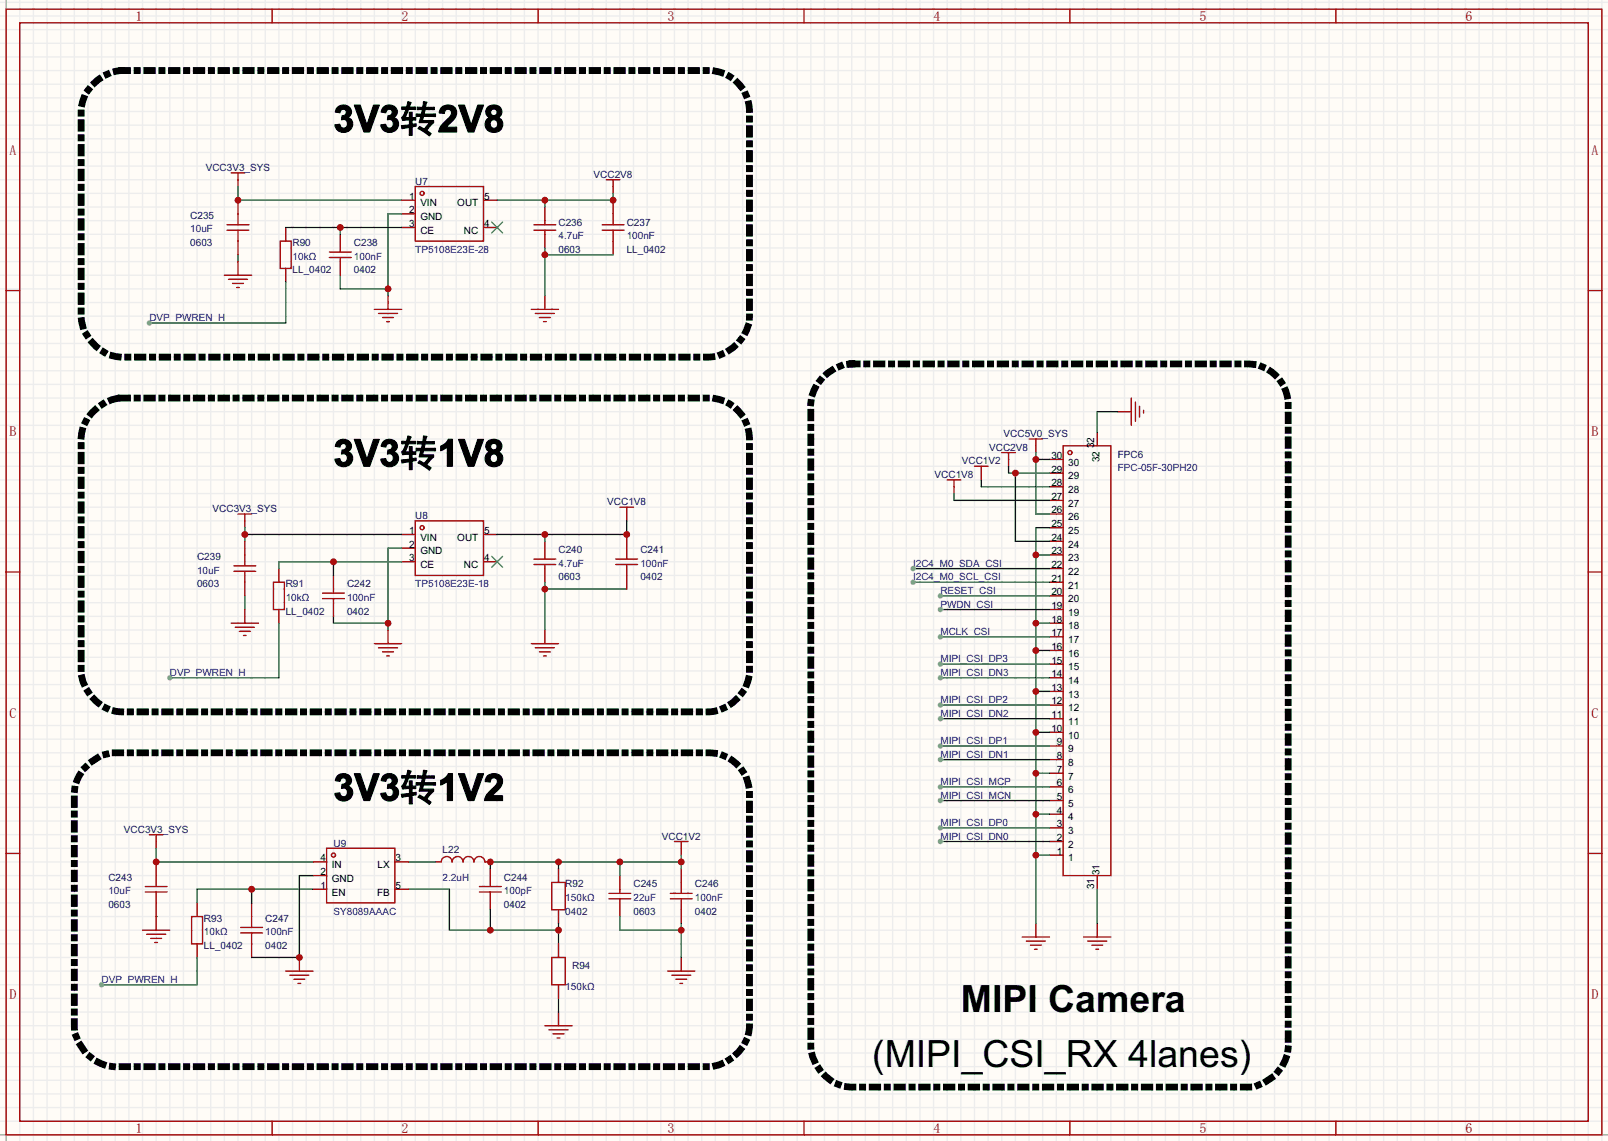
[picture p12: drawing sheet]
<svg xmlns="http://www.w3.org/2000/svg" width="299mm" height="212mm" viewBox="0 0 299 212" stroke-linecap="round" stroke-linejoin="round" font-family="sans-serif">
<path d="M0 0h299.5v212.4h-299.5z" fill="#fffcf7"/>
<g fill="none" stroke="#ededed" stroke-width=".25">
<path d="M0 .4h299.5M0 3h299.5M0 5.5h299.5M0 8.1h299.5M0 10.6h299.5M0 13.1h299.5M0 15.7h299.5M0 18.2h299.5M1.1 0v212.4M3.7 0v212.4M6.2 0v212.4M8.8 0v212.4"/>
<path d="M11.3 0v212.4M13.8 0v212.4M16.4 0v212.4M18.9 0v212.4M21.5 0v212.4M24 0v212.4M26.5 0v212.4M29.1 0v212.4M31.6 0v212.4M34.2 0v212.4M36.7 0v212.4M39.2 0v212.4"/>
<path d="M41.8 0v212.4M44.3 0v212.4M46.9 0v212.4M49.4 0v212.4M51.9 0v212.4M54.5 0v212.4M57 0v212.4M59.6 0v212.4M62.1 0v212.4M64.6 0v212.4M67.2 0v212.4M69.7 0v212.4"/>
<path d="M72.3 0v212.4M74.8 0v212.4M77.3 0v212.4M79.9 0v212.4M82.4 0v212.4M85 0v212.4M87.5 0v212.4M90 0v212.4M92.6 0v212.4M95.1 0v212.4M97.7 0v212.4M100.2 0v212.4"/>
<path d="M102.7 0v212.4M105.3 0v212.4M107.8 0v212.4M110.4 0v212.4M112.9 0v212.4M115.4 0v212.4M118 0v212.4M120.5 0v212.4M123.1 0v212.4M125.6 0v212.4M128.1 0v212.4M130.7 0v212.4"/>
<path d="M133.2 0v212.4M135.8 0v212.4M138.3 0v212.4M140.8 0v212.4M143.4 0v212.4M145.9 0v212.4M148.5 0v212.4M151 0v212.4M153.5 0v212.4M156.1 0v212.4M158.6 0v212.4M161.2 0v212.4"/>
<path d="M163.7 0v212.4M166.2 0v212.4M168.8 0v212.4M171.3 0v212.4M173.9 0v212.4M176.4 0v212.4M178.9 0v212.4M181.5 0v212.4M184 0v212.4M186.6 0v212.4M189.1 0v212.4M191.6 0v212.4"/>
<path d="M194.2 0v212.4M196.7 0v212.4M199.3 0v212.4M201.8 0v212.4M204.3 0v212.4M206.9 0v212.4M209.4 0v212.4M212 0v212.4M214.5 0v212.4M217 0v212.4M219.6 0v212.4M222.1 0v212.4"/>
<path d="M224.7 0v212.4M227.2 0v212.4M229.7 0v212.4M232.3 0v212.4M234.8 0v212.4M237.4 0v212.4M239.9 0v212.4M242.4 0v212.4M245 0v212.4M247.5 0v212.4M250.1 0v212.4M252.6 0v212.4"/>
<path d="M255.1 0v212.4M257.7 0v212.4M260.2 0v212.4M262.8 0v212.4M265.3 0v212.4M267.8 0v212.4M270.4 0v212.4M272.9 0v212.4M275.5 0v212.4M278 0v212.4M280.5 0v212.4M283.1 0v212.4"/>
<path d="M285.6 0v212.4M288.2 0v212.4M290.7 0v212.4M293.2 0v212.4M295.8 0v212.4M298.3 0v212.4M0 20.8h299.5M0 23.3h299.5M0 25.8h299.5M0 28.4h299.5M0 30.9h299.5M0 33.5h299.5"/>
<path d="M0 36h299.5M0 38.5h299.5M0 41.1h299.5M0 43.6h299.5M0 46.2h299.5M0 48.7h299.5M0 51.2h299.5M0 53.8h299.5M0 56.3h299.5M0 58.9h299.5M0 61.4h299.5M0 63.9h299.5"/>
<path d="M0 66.5h299.5M0 69h299.5M0 71.6h299.5M0 74.1h299.5M0 76.6h299.5M0 79.2h299.5M0 81.7h299.5M0 84.3h299.5M0 86.8h299.5M0 89.3h299.5M0 91.9h299.5M0 94.4h299.5"/>
<path d="M0 97h299.5M0 99.5h299.5M0 102h299.5M0 104.6h299.5M0 107.1h299.5M0 109.7h299.5M0 112.2h299.5M0 114.7h299.5M0 117.3h299.5M0 119.8h299.5M0 122.4h299.5M0 124.9h299.5"/>
<path d="M0 127.4h299.5M0 130h299.5M0 132.5h299.5M0 135.1h299.5M0 137.6h299.5M0 140.1h299.5M0 142.7h299.5M0 145.2h299.5M0 147.8h299.5M0 150.3h299.5M0 152.8h299.5M0 155.4h299.5"/>
<path d="M0 157.9h299.5M0 160.5h299.5M0 163h299.5M0 165.5h299.5M0 168.1h299.5M0 170.6h299.5M0 173.2h299.5M0 175.7h299.5M0 178.2h299.5M0 180.8h299.5M0 183.3h299.5M0 185.9h299.5"/>
<path d="M0 188.4h299.5M0 190.9h299.5M0 193.5h299.5M0 196h299.5M0 198.6h299.5M0 201.1h299.5M0 203.6h299.5M0 206.2h299.5M0 208.7h299.5M0 211.3h299.5"/>
</g>
<path d="M1.1 0v212.4M0 211.3h299.5" fill="none" stroke="#999" stroke-width=".25"/>
<g fill="none" stroke="#a10000" stroke-width=".25">
<path d="M1.1 1.7h297.2v209.6h-297.2zM3.7 4.2h292.1v204.5h-292.1zM50.7 1.7v2.5M100.2 1.7v2.5M149.7 1.7v2.5M199.3 1.7v2.5M248.8 1.7v2.5M1.1 54.1h2.6M295.8 54.1h2.5M176.4 89.3h2.5M177.7 89.3v1.3M186.6 84.3h2.5"/>
<path d="M187.8 84.3v1.2M191.6 81.7h2.6M192.9 81.7v1.3M198 83h8.9v80h-8.9zM1.1 106.5h2.6M295.8 106.5h2.5M1.1 158.9h2.6M295.8 158.9h2.5M50.7 208.7v2.6M100.2 208.7v2.6M149.7 208.7v2.6M199.3 208.7v2.6"/>
<path d="M248.8 208.7v2.6"/>
<circle cx="199.3" cy="84.3" r=".38"/>
</g>
<g fill="none" stroke="#870000" stroke-width=".25">
<path d="M177.7 90.6v1.3M187.8 85.5v1.3M192.9 83v1.3M195.5 85.5h2.5M195.5 88.1h2.5M195.5 90.6h2.5M195.5 93.1h2.5M195.5 95.7h2.5M195.5 98.2h2.5M204.3 80.4v2.6M195.5 100.8h2.5M195.5 103.3h2.5"/>
<path d="M195.5 105.8h2.5M195.5 108.4h2.5M195.5 110.9h2.5M195.5 113.5h2.5M195.5 116h2.5M195.5 118.5h2.5M195.5 121.1h2.5M195.5 123.6h2.5M195.5 126.2h2.5M195.5 128.7h2.5M195.5 131.2h2.5M195.5 133.8h2.5"/>
<path d="M195.5 136.3h2.5M195.5 138.9h2.5M195.5 141.4h2.5M195.5 143.9h2.5M195.5 146.5h2.5M195.5 149h2.5M195.5 151.6h2.5M195.5 154.1h2.5M195.5 156.6h2.5M195.5 159.2h2.5M204.3 163v2.5"/>
</g>
<path d="M192.9 85.5h2.6M192.9 84.3v11.4h2.6" fill="none" stroke="#008700" stroke-width=".25"/>
<circle cx="192.9" cy="85.5" r=".63" fill="#c00"/>
<path d="M187.8 86.8v1.3h7.7M189.1 88.1v12.7h6.4" fill="none" stroke="#008700" stroke-width=".25"/>
<circle cx="189.1" cy="88.1" r=".63" fill="#c00"/>
<path d="M177.7 91.9v1.2h17.8M182.8 89.3v1.3h12.7M195.5 98.2h-2.6v73.7M192.9 116h2.6M192.9 103.3h2.6M192.9 136.3h2.6M192.9 128.7h2.6M192.9 121.1h2.6M192.9 159.2h2.6M192.9 151.6h2.6M192.9 143.9h2.6" fill="none" stroke="#008700" stroke-width=".25"/>
<path d="M192.9 171.9v2.5" fill="none" stroke="#870000" stroke-width=".25"/>
<path d="M190.4 174.4h5.1M191.1 175.2h3.6M191.9 176h2M192.7 176.7h.5" fill="none" stroke="#a10000" stroke-width=".25"/>
<g fill="#c00">
<circle cx="192.9" cy="103.3" r=".63"/>
<circle cx="192.9" cy="116" r=".63"/>
<circle cx="192.9" cy="121.1" r=".63"/>
<circle cx="192.9" cy="128.7" r=".63"/>
<circle cx="192.9" cy="136.3" r=".63"/>
<circle cx="192.9" cy="143.9" r=".63"/>
<circle cx="192.9" cy="151.6" r=".63"/>
<circle cx="192.9" cy="159.2" r=".63"/>
</g>
<path d="M170.1 105.8h25.4" fill="none" stroke="#008700" stroke-width=".25"/>
<circle cx="170.1" cy="105.8" r=".51" fill="#999"/>
<path d="M170.1 108.4h25.4" fill="none" stroke="#008700" stroke-width=".25"/>
<circle cx="170.1" cy="108.4" r=".51" fill="#999"/>
<path d="M175.1 110.9h20.4" fill="none" stroke="#008700" stroke-width=".25"/>
<circle cx="175.1" cy="110.9" r=".51" fill="#999"/>
<path d="M175.1 113.5h20.4" fill="none" stroke="#008700" stroke-width=".25"/>
<circle cx="175.1" cy="113.5" r=".51" fill="#999"/>
<path d="M175.1 118.5h20.4" fill="none" stroke="#008700" stroke-width=".25"/>
<circle cx="175.1" cy="118.5" r=".51" fill="#999"/>
<path d="M175.1 123.6h20.4" fill="none" stroke="#008700" stroke-width=".25"/>
<circle cx="175.1" cy="123.6" r=".51" fill="#999"/>
<path d="M175.1 126.2h20.4" fill="none" stroke="#008700" stroke-width=".25"/>
<circle cx="175.1" cy="126.2" r=".51" fill="#999"/>
<path d="M175.1 131.2h20.4" fill="none" stroke="#008700" stroke-width=".25"/>
<circle cx="175.1" cy="131.2" r=".51" fill="#999"/>
<path d="M175.1 133.8h20.4" fill="none" stroke="#008700" stroke-width=".25"/>
<circle cx="175.1" cy="133.8" r=".51" fill="#999"/>
<path d="M175.1 138.9h20.4" fill="none" stroke="#008700" stroke-width=".25"/>
<circle cx="175.1" cy="138.9" r=".51" fill="#999"/>
<path d="M175.1 141.4h20.4" fill="none" stroke="#008700" stroke-width=".25"/>
<circle cx="175.1" cy="141.4" r=".51" fill="#999"/>
<path d="M175.1 146.5h20.4" fill="none" stroke="#008700" stroke-width=".25"/>
<circle cx="175.1" cy="146.5" r=".51" fill="#999"/>
<path d="M175.1 149h20.4" fill="none" stroke="#008700" stroke-width=".25"/>
<circle cx="175.1" cy="149" r=".51" fill="#999"/>
<path d="M175.1 154.1h20.4" fill="none" stroke="#008700" stroke-width=".25"/>
<circle cx="175.1" cy="154.1" r=".51" fill="#999"/>
<path d="M175.1 156.6h20.4" fill="none" stroke="#008700" stroke-width=".25"/>
<circle cx="175.1" cy="156.6" r=".51" fill="#999"/>
<path d="M208.2 76.6h2.5M45.6 97v1.2M74.8 99.5h2.5M90 99.5h2.6M182.8 88.1v1.2M51.9 105.8v2.6M51.9 113.5v2.5M74.8 104.6h2.5M74.8 102h2.5M90 104.6h2.6M204.3 171.9v2.5" fill="none" stroke="#870000" stroke-width=".25"/>
<g fill="none" stroke="#a10000" stroke-width=".25">
<path d="M210.7 74.1v5.1M211.5 74.9v3.5M212.2 75.6v2.1M213 76.4v.5M44.3 95.7h2.6M45.6 95.7v1.3M77.3 97h12.7v10.1h-12.7zM181.5 86.8h2.5M182.8 86.8v1.3M50.9 108.4h2.1v5.1h-2.1zM201.8 174.4h5.1M202.6 175.2h3.5"/>
<path d="M203.3 176h2.1M204.1 176.7h.5"/>
<circle cx="78.6" cy="98.2" r=".38"/>
</g>
<path d="M208.2 76.6h-3.9v3.8M45.6 110.9v2.6M51.9 116v10.2h-20.3M204.3 165.5v6.4" fill="none" stroke="#008700" stroke-width=".25"/>
<path d="M91.6 103.6l2 2M93.6 103.6l-2 2" fill="none" stroke="#3c3" stroke-width=".25"/>
<circle cx="31.6" cy="126.2" r=".51" fill="#999"/>
<path d="M45.6 99.5h29.2M45.6 98.2v2.6" fill="none" stroke="#008700" stroke-width=".25"/>
<circle cx="45.6" cy="99.5" r=".63" fill="#c00"/>
<path d="M62.1 114.7v1.3h10.2M74.8 102h-2.5v15.3" fill="none" stroke="#008700" stroke-width=".25"/>
<circle cx="72.3" cy="116" r=".63" fill="#c00"/>
<path d="M101.5 100.8v2.5M101.5 105.8v2.6" fill="none" stroke="#870000" stroke-width=".25"/>
<path d="M99.4 105.1h4.1M99.4 104.1h4.1M101.5 103.3v.8M101.5 105.1v.7" fill="none" stroke="#a10000" stroke-width=".25"/>
<path d="M101.5 108.4v8.9M101.5 109.7h15.2" fill="none" stroke="#008700" stroke-width=".25"/>
<circle cx="101.5" cy="109.7" r=".63" fill="#c00"/>
<path d="M116.7 95.7v1.3" fill="none" stroke="#870000" stroke-width=".25"/>
<path d="M115.4 94.4h2.6M116.7 94.4v1.3" fill="none" stroke="#a10000" stroke-width=".25"/>
<path d="M101.5 99.5v1.3M116.7 97v2.5h-24.1" fill="none" stroke="#008700" stroke-width=".25"/>
<circle cx="101.5" cy="99.5" r=".63" fill="#c00"/>
<path d="M43.1 32.2h2.5M44.3 32.2v1.3M112.9 33.5h2.5M114.2 33.5v1.2M52.2 44.9h2v5.1h-2zM99.4 42.9h4.1M99.4 41.8h4.1M101.5 41.1v.7M101.5 42.9v.7" fill="none" stroke="#a10000" stroke-width=".25"/>
<path d="M44.3 33.5v1.2M101.5 38.5v2.6M114.2 34.7v1.3M53.2 42.3v2.6M53.2 50v2.5M101.5 43.6v2.6" fill="none" stroke="#870000" stroke-width=".25"/>
<path d="M44.3 47.4v1.3M53.2 52.5v7.6h-25.4" fill="none" stroke="#008700" stroke-width=".25"/>
<circle cx="27.8" cy="60.1" r=".51" fill="#999"/>
<path d="M44.3 34.7v2.6h30.5M101.5 37.3v1.2M114.2 36v1.3h-21.6" fill="none" stroke="#008700" stroke-width=".25"/>
<circle cx="101.5" cy="37.3" r=".63" fill="#c00"/>
<g fill="none" stroke="#a10000" stroke-width=".25">
<path d="M77.3 34.7h12.7v10.2h-12.7zM27.8 155.4h2.6M29.1 155.4v1.2M125.6 156.6h2.5M126.9 156.6v1.3M26.5 173.2h5.1M27.3 173.9h3.6M28.1 174.7h2M28.8 175.4h.5M35.7 170.6h2v5.1h-2zM44.8 173.7h4.1M44.8 172.6h4.1"/>
<path d="M46.9 170.6v2M46.9 173.7v2M89.3 166h4M89.3 165h4M91.3 164.3v.7M91.3 166v.8M102.7 164.3h2.6v5h-2.6zM113.4 167.3h4.1M113.4 166.3h4.1M115.4 165.5v.8M115.4 167.3v.8M124.8 167.3h4.1"/>
<path d="M124.8 166.3h4.1M126.9 164.3v2M126.9 167.3v2M53.2 180.8h5.1M54 181.5h3.5M54.7 182.3h2.1M55.5 183.1h.5M101.5 190.9h5.1M102.2 191.7h3.6M103 192.5h2M103.8 193.2h.5M124.3 180.8h5.1"/>
<path d="M125.1 181.5h3.6M125.9 182.3h2M126.6 183.1h.5"/>
<circle cx="78.6" cy="36" r=".38"/>
</g>
<g fill="none" stroke="#870000" stroke-width=".25">
<path d="M74.8 37.3h2.5M74.8 39.8h2.5M90 37.3h2.6M74.8 42.3h2.5M90 42.3h2.6M29.1 156.6v1.3M126.9 157.9v1.3M29.1 170.6v2.6M36.7 168.1v2.5M36.7 175.7v2.5M46.9 168.1v2.5M46.9 175.7v2.5"/>
<path d="M55.8 178.2v2.6M91.3 161.7v2.6M91.3 166.8v2.5M104 161.7v2.6M104 169.3v2.6M115.4 163v2.5M115.4 168.1v2.5M126.9 161.7v2.6M126.9 169.3v2.6M126.9 178.2v2.6M104 188.4v2.5"/>
</g>
<path d="M91.6 41.3l2 2.1M93.6 41.3l-2 2.1" fill="none" stroke="#3c3" stroke-width=".25"/>
<path d="M29.1 170.6h.1M58.3 163h-2.5v15.2h-8.9" fill="none" stroke="#008700" stroke-width=".25"/>
<circle cx="55.8" cy="178.2" r=".63" fill="#c00"/>
<path d="M46.9 165.5v2.6M58.3 165.5h-21.6v2.6" fill="none" stroke="#008700" stroke-width=".25"/>
<circle cx="46.9" cy="165.5" r=".63" fill="#c00"/>
<path d="M36.7 178.2v5.1h-17.8" fill="none" stroke="#008700" stroke-width=".25"/>
<circle cx="18.9" cy="183.3" r=".51" fill="#999"/>
<path d="M76.1 160.5h5.1M76.1 165.5h7.6v7.7h20.3M91.3 169.3v3.9M104 171.9v3.8" fill="none" stroke="#008700" stroke-width=".25"/>
<g fill="#c00">
<circle cx="91.3" cy="173.2" r=".63"/>
<circle cx="104" cy="173.2" r=".63"/>
</g>
<path d="M115.4 170.6v2.6h11.5M126.9 171.9v6.3M104 185.9v2.5" fill="none" stroke="#008700" stroke-width=".25"/>
<circle cx="126.9" cy="173.2" r=".63" fill="#c00"/>
<path d="M126.9 159.2v2.5M104 160.5v1.2M115.4 160.5v2.5M126.9 160.5h-35.6v1.2" fill="none" stroke="#008700" stroke-width=".25"/>
<g fill="#c00">
<circle cx="126.9" cy="160.5" r=".63"/>
<circle cx="115.4" cy="160.5" r=".63"/>
<circle cx="104" cy="160.5" r=".63"/>
</g>
<path d="M74.8 39.8h-2.5v15.2M63.4 51.2v2.6h8.9M29.1 157.9v2.6h29.2" fill="none" stroke="#008700" stroke-width=".25"/>
<path d="M102.7 178.2h2.6v5.1h-2.6z" fill="none" stroke="#a10000" stroke-width=".25"/>
<path d="M104 175.7v2.5M104 183.3v2.6" fill="none" stroke="#870000" stroke-width=".25"/>
<circle cx="72.3" cy="53.8" r=".63" fill="#c00"/>
<path d="M114.2 37.3v2.5M114.2 44.9v2.5" fill="none" stroke="#870000" stroke-width=".25"/>
<circle cx="114.2" cy="37.3" r=".63" fill="#c00"/>
<path d="M114.2 39.8v2M112.1 42.9h4.1M112.1 41.8h4.1M114.2 42.9v2" fill="none" stroke="#a10000" stroke-width=".25"/>
<path d="M116.7 99.5v2.5M116.7 107.1v2.6" fill="none" stroke="#870000" stroke-width=".25"/>
<circle cx="116.7" cy="99.5" r=".63" fill="#c00"/>
<path d="M61.3 47.9h4.1M61.3 46.9h4.1M63.4 46.2v.7M63.4 47.9v.8M114.7 105.1h4M114.7 104.1h4M116.7 102v2.1M116.7 105.1v2" fill="none" stroke="#a10000" stroke-width=".25"/>
<path d="M22.7 13.1h109.3a7.6 7.6 0 0 1 7.6 7.7v38.1a8.2 8.2 0 0 1-7.6 7.6h-109.3a8.2 8.2 0 0 1-7.6-7.6v-38.1a8.2 8.2 0 0 1 7.6-7.7M22.7 74.1h109.3a7.6 7.6 0 0 1 7.6 7.6v43.2a8.2 8.2 0 0 1-7.6 7.6h-109.3a8.2 8.2 0 0 1-7.6-7.6v-43.2a8.2 8.2 0 0 1 7.6-7.6M158.6 67.7h73.7a7.6 7.6 0 0 1 7.6 7.7v119.3a8.2 8.2 0 0 1-7.6 7.7h-73.7a8.2 8.2 0 0 1-7.6-7.7v-119.3a8.2 8.2 0 0 1 7.6-7.7M21.5 140.1h110.5a7.6 7.6 0 0 1 7.6 7.7v43.1a8.2 8.2 0 0 1-7.6 7.7h-110.5a8.2 8.2 0 0 1-7.7-7.7v-43.1a8.2 8.2 0 0 1 7.7-7.7" fill="none" stroke="#000" stroke-width="1.3" stroke-dasharray="1 1.8 0 1.8"/>
<path d="M63.4 43.6v2.6M63.4 48.7v2.5" fill="none" stroke="#870000" stroke-width=".25"/>
<path d="M53.2 42.3h21.6M63.4 42.3v1.3" fill="none" stroke="#008700" stroke-width=".25"/>
<circle cx="63.4" cy="42.3" r=".63" fill="#c00"/>
<path d="M62.1 107.1v2.6M62.1 112.2v2.5" fill="none" stroke="#870000" stroke-width=".25"/>
<path d="M60.1 111.4h4M60.1 110.4h4M62.1 109.7v.7M62.1 111.4v.8" fill="none" stroke="#a10000" stroke-width=".25"/>
<path d="M62.1 104.6v2.5M74.8 104.6h-22.9v1.2" fill="none" stroke="#008700" stroke-width=".25"/>
<circle cx="62.1" cy="104.6" r=".63" fill="#c00"/>
<path d="M44.3 37.3v2.5M44.3 44.9v2.5" fill="none" stroke="#870000" stroke-width=".25"/>
<circle cx="44.3" cy="37.3" r=".63" fill="#c00"/>
<path d="M44.3 39.8v2M42.3 42.9h4.1M42.3 41.8h4.1M44.3 42.9v2M43.6 106.4h4M43.6 105.3h4M45.6 103.3v2M45.6 106.4v2" fill="none" stroke="#a10000" stroke-width=".25"/>
<path d="M45.6 100.8v2.5M45.6 108.4v2.5M29.1 160.5v2.5M29.1 168.1v2.5" fill="none" stroke="#870000" stroke-width=".25"/>
<circle cx="29.1" cy="160.5" r=".63" fill="#c00"/>
<g fill="none" stroke="#a10000" stroke-width=".25">
<path d="M41.8 51.2h5.1M42.5 52h3.6M43.3 52.8h2M44.1 53.5h.5M69.7 57.6h5.1M70.5 58.3h3.5M71.2 59.1h2.1M72 59.9h.5M98.9 57.6h5.1M99.7 58.3h3.6M100.5 59.1h2M101.2 59.9h.5"/>
<path d="M60.8 157.9h12.7v10.2h-12.7zM27.1 166h4M27.1 165h4M29.1 163v2M29.1 166v2.1"/>
<circle cx="62.1" cy="159.2" r=".38"/>
</g>
<path d="M44.3 48.7v2.5M72.3 55v2.6M101.5 55v2.6M58.3 165.5h2.5M58.3 163h2.5M58.3 160.5h2.5M73.5 165.5h2.6M73.5 160.5h2.6" fill="none" stroke="#870000" stroke-width=".25"/>
<path d="M101.5 46.2v8.8M101.5 47.4h12.7" fill="none" stroke="#008700" stroke-width=".25"/>
<circle cx="101.5" cy="47.4" r=".63" fill="#c00"/>
<path d="M45.6 113.5v2.5M72.3 117.3v2.5M101.5 117.3v2.5M90.3 160.5h1" fill="none" stroke="#870000" stroke-width=".25"/>
<path d="M43.1 116h5M43.8 116.8h3.6M44.6 117.5h2M45.3 118.3h.5M69.7 119.8h5.1M98.9 119.8h5.1M70.5 120.6h3.5M71.2 121.3h2.1M72 122.1h.5M99.7 120.6h3.6M100.5 121.3h2M101.2 122.1h.5" fill="none" stroke="#a10000" stroke-width=".25"/>
<circle cx="91.3" cy="160.5" r=".63" fill="#c00"/>
<path d="M81.2 160.5h1" fill="none" stroke="#870000" stroke-width=".25"/>
<path d="M82.2 160.5a1.02 1.02 0 0 1 1-1.1 1.02 1.02 0 0 1 1 1.1 1.02 1.02 0 0 1 1-1.1 1.02 1.02 0 0 1 1 1.1 1.02 1.02 0 0 1 1-1.1 1.02 1.02 0 0 1 1.1 1.1 1.02 1.02 0 0 1 1-1.1 1.02 1.02 0 0 1 1 1.1" fill="none" stroke="#a10000" stroke-width=".25"/>
<g font-size="7">
<text x="62.1" y="24.6">3</text>
<text x="66" y="24.6">V</text>
<text x="70.6" y="24.6">3转</text>
<text x="81.5" y="24.6">2</text>
<text x="85.4" y="24.6">V</text>
<text x="90.1" y="24.6">8</text>
<text x="62.1" y="86.8">3</text>
<text x="66" y="86.8">V</text>
<text x="70.6" y="86.8">3转</text>
<text x="81.5" y="86.8">1</text>
<text x="85.4" y="86.8">V</text>
<text x="90.1" y="86.8">8</text>
<text x="62.1" y="149">3</text>
<text x="66" y="149">V</text>
<text x="70.6" y="149">3转</text>
<text x="81.5" y="149">1</text>
<text x="85.4" y="149">V</text>
<text x="90.1" y="149">2</text>
<text x="178.9" y="188.4">MIPI Camera</text>
<text x="162.4" y="198.6">(MIPI_CSI_RX 4lanes)</text>
</g>
<g font-size="2.6" fill="#a00000">
<text x="25.3" y="3.9">1</text>
<text x="74.8" y="3.9">2</text>
<text x="124.3" y="3.9">3</text>
<text x="173.8" y="3.9">4</text>
<text x="223.4" y="3.9">5</text>
<text x="272.9" y="3.9">6</text>
<text x="1.8" y="28.9">A</text>
<text x="296.4" y="28.9">A</text>
<text x="1.8" y="81.2">B</text>
<text x="296.4" y="81.2">B</text>
<text x="1.8" y="133.6">C</text>
<text x="296.4" y="133.6">C</text>
<text x="1.8" y="186">D</text>
<text x="296.4" y="186">D</text>
<text x="25.3" y="210.9">1</text>
<text x="74.8" y="210.9">2</text>
<text x="124.3" y="210.9">3</text>
<text x="173.8" y="210.9">4</text>
<text x="223.4" y="210.9">5</text>
<text x="272.9" y="210.9">6</text>
</g>
<g font-size="1.9" fill="#000080">
<text x="38.3" y="31.8">VCC3V3_SYS</text>
<text x="77.3" y="34.4">U7</text>
<text x="110.5" y="33.1">VCC2V8</text>
<text x="35.4" y="40.7">C235</text>
<text x="35.4" y="45.8">0603</text>
<text x="54.5" y="45.8">R90</text>
<text x="65.9" y="45.8">C238</text>
<text x="104" y="42">C236</text>
<text x="104" y="47.1">0603</text>
<text x="116.7" y="47.1">LL_0402</text>
<text x="116.7" y="42">C237</text>
<text x="54.5" y="50.9">LL_0402</text>
<text x="65.9" y="50.9">0402</text>
<text x="184.2" y="83.9">VCC2V8</text>
<text x="186.9" y="81.4">VCC5V0_SYS</text>
<text x="174" y="89">VCC1V8</text>
<text x="179.1" y="86.5">VCC1V2</text>
<text x="208.2" y="85.2">FPC6</text>
<text x="39.6" y="95.3">VCC3V3_SYS</text>
<text x="113.1" y="94.1">VCC1V8</text>
<text x="77.3" y="96.6">U8</text>
<text x="36.7" y="104.2">C239</text>
<text x="104" y="103">C240</text>
<text x="119.3" y="103">C241</text>
<text x="36.7" y="109.3">0603</text>
<text x="53.2" y="109.3">R91</text>
<text x="64.6" y="109.3">C242</text>
<text x="104" y="108">0603</text>
<text x="119.3" y="108">0402</text>
<text x="53.2" y="114.4">LL_0402</text>
<text x="64.6" y="114.4">0402</text>
<text x="23.1" y="155">VCC3V3_SYS</text>
<text x="62.1" y="157.6">U9</text>
<text x="82.4" y="158.8">L22</text>
<text x="123.2" y="156.3">VCC1V2</text>
<text x="20.2" y="163.9">C243</text>
<text x="93.9" y="163.9">C244</text>
<text x="105.3" y="165.2">R92</text>
<text x="118" y="165.2">C245</text>
<text x="129.4" y="165.2">C246</text>
<text x="20.2" y="169">0603</text>
<text x="38" y="171.5">R93</text>
<text x="49.4" y="171.5">C247</text>
<text x="93.9" y="169">0402</text>
<text x="105.3" y="170.3">0402</text>
<text x="118" y="170.3">0603</text>
<text x="129.4" y="170.3">0402</text>
<text x="38" y="176.6">LL_0402</text>
<text x="49.4" y="176.6">0402</text>
<text x="106.6" y="180.4">R94</text>
</g>
<g font-size="1.9">
<text x="76.2" y="39.7">2</text>
<text x="76.2" y="37.2">1</text>
<text x="78.3" y="41">GND</text>
<text x="78.3" y="38.4">VIN</text>
<text x="85.2" y="38.4">OUT</text>
<text x="90.2" y="37.2">5</text>
<text x="76.2" y="42.2">3</text>
<text x="78.3" y="43.5">CE</text>
<text x="86.4" y="43.5">NC</text>
<text x="90.2" y="42.2">4</text>
<text x="203.8" y="83.5" transform="rotate(-90 203.8 83.5)">32</text>
<text x="195.8" y="85.4">30</text>
<text x="195.8" y="88">29</text>
<text x="198.9" y="86.7">30</text>
<text x="198.9" y="89.2">29</text>
<text x="204.8" y="86.1" transform="rotate(-90 204.8 86.1)">32</text>
<text x="195.8" y="90.5">28</text>
<text x="195.8" y="93">27</text>
<text x="195.8" y="95.6">26</text>
<text x="198.9" y="91.8">28</text>
<text x="198.9" y="94.3">27</text>
<text x="76.2" y="101.9">2</text>
<text x="76.2" y="99.4">1</text>
<text x="78.3" y="100.7">VIN</text>
<text x="85.2" y="100.7">OUT</text>
<text x="90.2" y="99.4">5</text>
<text x="195.8" y="98.1">25</text>
<text x="195.8" y="100.7">24</text>
<text x="198.9" y="96.9">26</text>
<text x="198.9" y="99.4">25</text>
<text x="198.9" y="101.9">24</text>
<text x="76.2" y="104.5">3</text>
<text x="78.3" y="105.7">CE</text>
<text x="78.3" y="103.2">GND</text>
<text x="86.4" y="105.7">NC</text>
<text x="90.2" y="104.5">4</text>
<text x="195.8" y="103.2">23</text>
<text x="195.8" y="105.7">22</text>
<text x="198.9" y="104.5">23</text>
<text x="198.9" y="107">22</text>
<text x="195.8" y="108.3">21</text>
<text x="195.8" y="110.8">20</text>
<text x="195.8" y="113.4">19</text>
<text x="198.9" y="109.6">21</text>
<text x="198.9" y="112.1">20</text>
<text x="195.8" y="115.9">18</text>
<text x="195.8" y="118.4">17</text>
<text x="198.9" y="114.6">19</text>
<text x="198.9" y="117.2">18</text>
<text x="198.9" y="119.7">17</text>
<text x="195.8" y="121">16</text>
<text x="195.8" y="123.5">15</text>
<text x="198.9" y="122.3">16</text>
<text x="198.9" y="124.8">15</text>
<text x="195.8" y="126.1">14</text>
<text x="195.8" y="128.6">13</text>
<text x="195.8" y="131.1">12</text>
<text x="198.9" y="127.3">14</text>
<text x="198.9" y="129.9">13</text>
<text x="195.8" y="133.7">11</text>
<text x="195.8" y="136.2">10</text>
<text x="198.9" y="132.4">12</text>
<text x="198.9" y="135">11</text>
<text x="198.9" y="137.5">10</text>
<text x="196.8" y="138.8">9</text>
<text x="196.8" y="141.3">8</text>
<text x="196.8" y="143.8">7</text>
<text x="198.9" y="140">9</text>
<text x="198.9" y="142.6">8</text>
<text x="196.8" y="146.4">6</text>
<text x="196.8" y="148.9">5</text>
<text x="198.9" y="145.1">7</text>
<text x="198.9" y="147.7">6</text>
<text x="196.8" y="151.5">4</text>
<text x="196.8" y="154">3</text>
<text x="198.9" y="150.2">5</text>
<text x="198.9" y="152.7">4</text>
<text x="198.9" y="155.3">3</text>
<text x="59.7" y="160.4">4</text>
<text x="61.8" y="161.6">IN</text>
<text x="70.3" y="161.6">LX</text>
<text x="73.7" y="160.4">3</text>
<text x="196.8" y="156.5">2</text>
<text x="196.8" y="159.1">1</text>
<text x="198.9" y="157.8">2</text>
<text x="198.9" y="160.4">1</text>
<text x="59.7" y="165.4">1</text>
<text x="59.7" y="162.9">2</text>
<text x="61.8" y="166.7">EN</text>
<text x="61.8" y="164.2">GND</text>
<text x="70.2" y="166.7">FB</text>
<text x="73.7" y="165.4">5</text>
<text x="203.8" y="165.6" transform="rotate(-90 203.8 165.6)">31</text>
<text x="204.8" y="163" transform="rotate(-90 204.8 163)">31</text>
</g>
<g font-size="1.9" fill="#00f">
<text x="35.4" y="43.3">10uF</text>
<text x="77.3" y="47.1">TP5108E23E-28</text>
<text x="104" y="44.5">4.7uF</text>
<text x="116.7" y="44.5">100nF</text>
<text x="54.5" y="48.4">10kΩ</text>
<text x="65.9" y="48.4">100nF</text>
<text x="27.8" y="59.8">DVP_PWREN_H</text>
<text x="208.2" y="87.7">FPC-05F-30PH20</text>
<text x="36.7" y="106.8">10uF</text>
<text x="104" y="105.5">4.7uF</text>
<text x="119.3" y="105.5">100nF</text>
<text x="170.1" y="105.5">I2C4_M0_SDA_CSI</text>
<text x="53.2" y="111.9">10kΩ</text>
<text x="64.6" y="111.9">100nF</text>
<text x="77.3" y="109.3">TP5108E23E-18</text>
<text x="170.1" y="108">I2C4_M0_SCL_CSI</text>
<text x="175.1" y="110.6">RESET_CSI</text>
<text x="175.1" y="113.1">PWDN_CSI</text>
<text x="175.1" y="118.2">MCLK_CSI</text>
<text x="31.6" y="125.8">DVP_PWREN_H</text>
<text x="175.1" y="123.3">MIPI_CSI_DP3</text>
<text x="175.1" y="125.8">MIPI_CSI_DN3</text>
<text x="175.1" y="130.9">MIPI_CSI_DP2</text>
<text x="175.1" y="133.4">MIPI_CSI_DN2</text>
<text x="175.1" y="138.5">MIPI_CSI_DP1</text>
<text x="175.1" y="141.1">MIPI_CSI_DN1</text>
<text x="175.1" y="146.1">MIPI_CSI_MCP</text>
<text x="175.1" y="148.7">MIPI_CSI_MCN</text>
<text x="175.1" y="153.8">MIPI_CSI_DP0</text>
<text x="175.1" y="156.3">MIPI_CSI_DN0</text>
<text x="20.2" y="166.5">10uF</text>
<text x="82.4" y="163.9">2.2uH</text>
<text x="93.9" y="166.5">100pF</text>
<text x="105.3" y="167.7">150kΩ</text>
<text x="118" y="167.7">22uF</text>
<text x="129.4" y="167.7">100nF</text>
<text x="62.1" y="170.3">SY8089AAAC</text>
<text x="38" y="174.1">10kΩ</text>
<text x="49.4" y="174.1">100nF</text>
<text x="18.9" y="183">DVP_PWREN_H</text>
<text x="105.3" y="184.2">150kΩ</text>
</g>
</svg>
